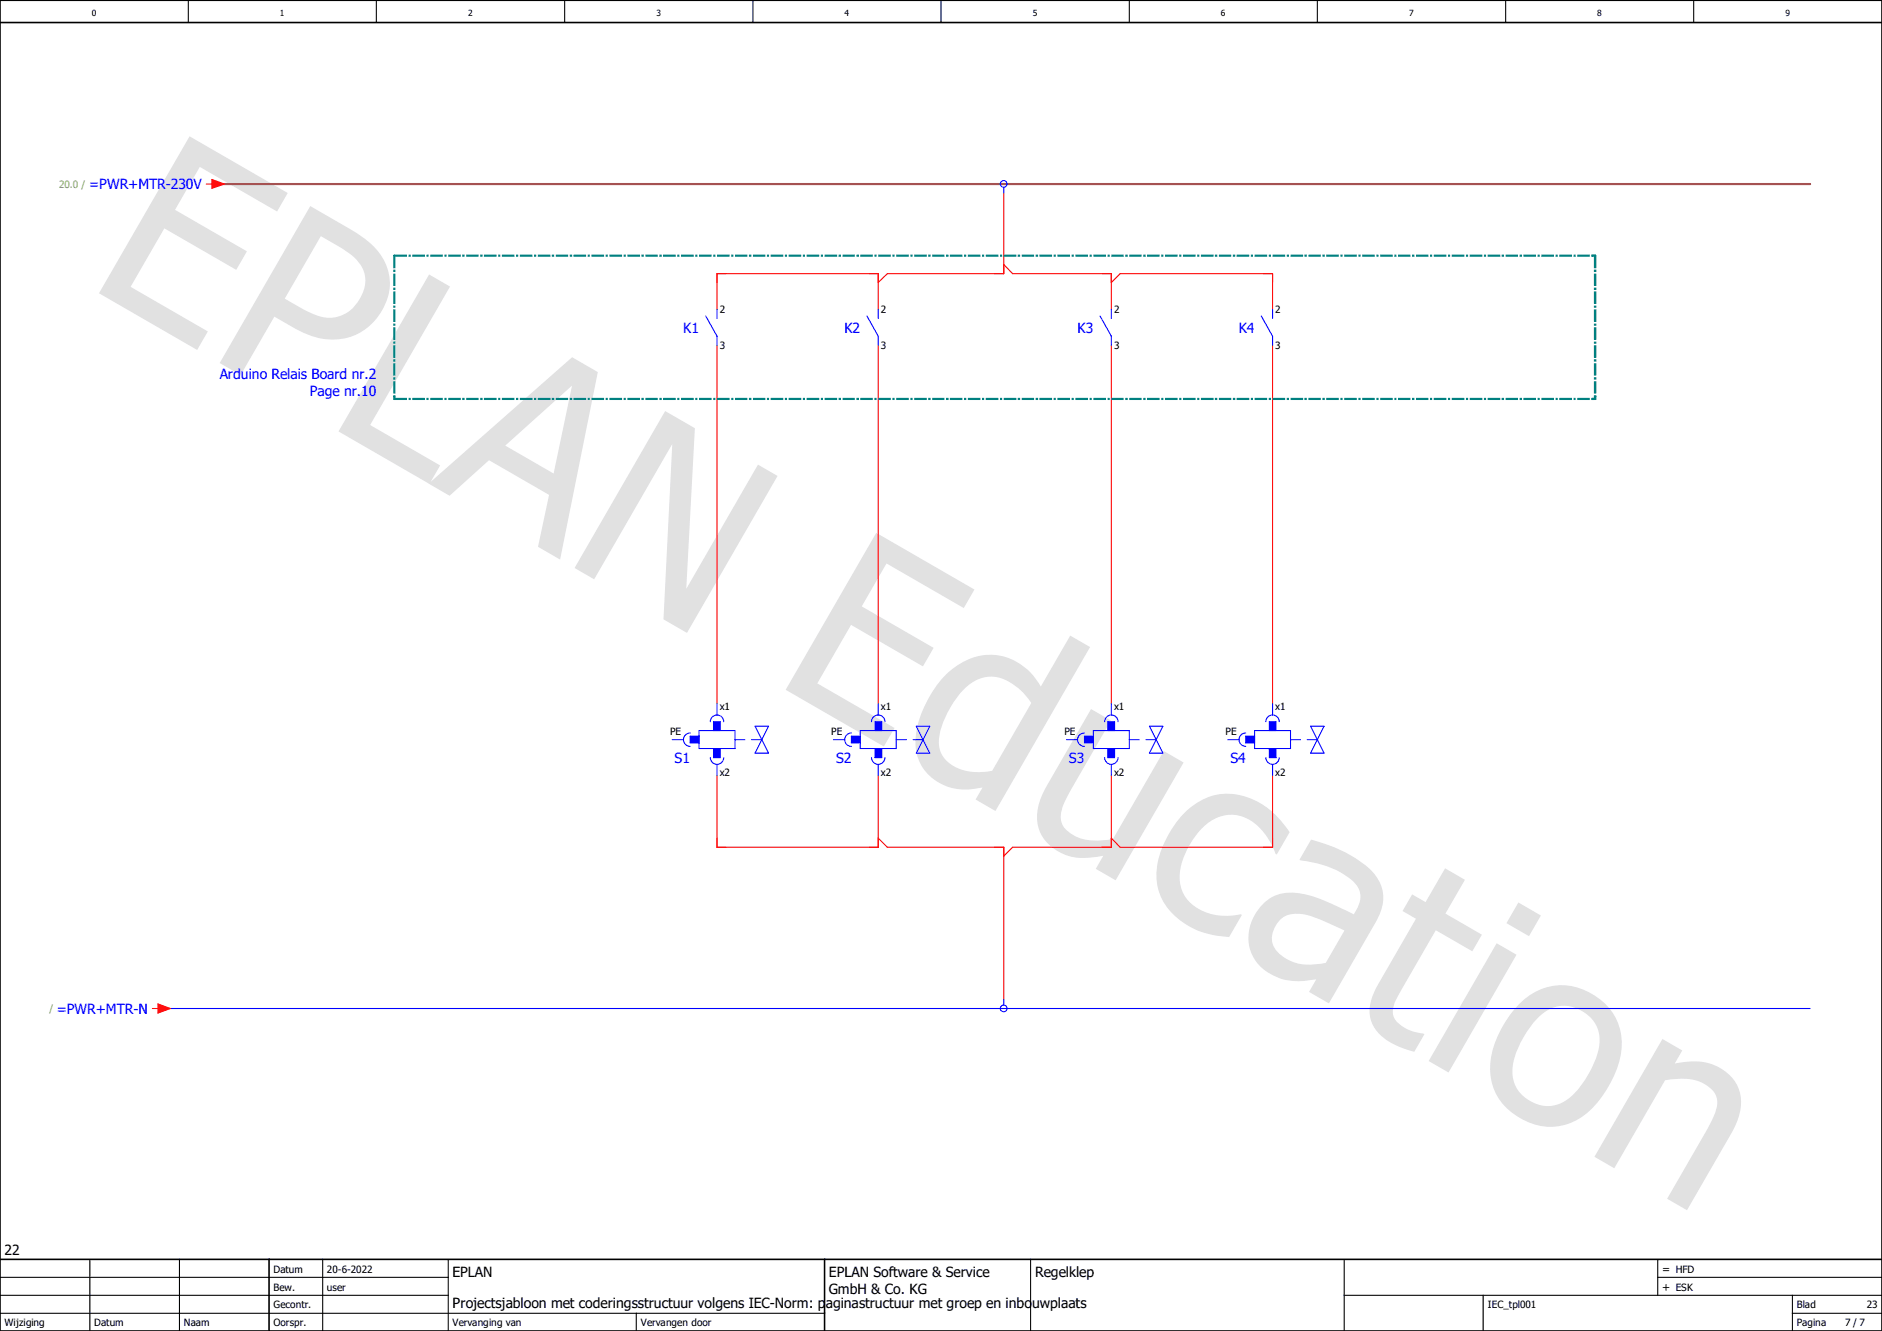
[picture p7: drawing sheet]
<svg xmlns="http://www.w3.org/2000/svg" width="297mm" height="210mm" viewBox="0 0 297 210" stroke-linecap="round" stroke-linejoin="round" font-family="sans-serif">
<path d="M210.1 -.1l-210.1 210.2M0 160.4l70.2 49.6M0 210v.1" fill="none" stroke="#fff" stroke-width=".16"/>
<g fill="none" stroke="#000" stroke-width=".17">
<path d="M29.7 0v3.6M59.4 0v3.6M89.1 0v3.6M118.8 0v3.6M148.5 0v3.6M178.2 0v3.6M207.9 0v3.6M237.6 0v3.6M267.3 0v3.6M14.2 198.7v11.3M28.3 198.7v11.3M50.9 198.7v11.3"/>
<path d="M70.7 198.7v11.3M162.6 198.7v11.3M212.1 198.7v11.3M261.6 198.7v5.7M0 207.2h130.1M0 204.4h70.7M0 201.5h70.7M100.4 207.2v2.8M212.1 204.4h84.9M234.1 204.4v5.6M261.6 201.5h35.4M282.9 207.2h14.1"/>
<path d="M282.9 204.4v5.6"/>
</g>
<path d="M0 3.6h297M0 0h297v210h-297zM0 198.7h297M42.5 198.7v11.3M130.1 198.7v11.3" fill="none" stroke="#000" stroke-width=".25"/>
<path d="M29.9 21.5l15.5 9-1.7 2.9-12.2-7.1-3.9 6.8 11.4 6.6-1.7 2.9-11.4-6.6-5.3 9.3 12.2 7-1.7 2.9-15.5-8.9zM49 32.5l6.2 3.6a12.1 12.1 0 0 1 5.8 5.9 8.4 8.4 0 0 1-2.2 8.9 9.4 9.4 0 0 1-11.2 1.4l-4.3-2.3-5.3 9.2-3.3-1.9zM50.6 37.3l-5.7 9.8 2.3 1.3a8.8 8.8 0 0 0 5.6 1.7 6.1 6.1 0 0 0 4.7-6.9 7.2 7.2 0 0 0-3.6-4.1zM67.7 43.3l3.3 1.9-12.6 21.9 11.1 6.3-1.7 3-14.4-8.3zM67.6 76.3l22.7-19.9 4 2.3-5.9 29.6-3.5-2 1.8-8.2-9.5-5.5-6.2 5.6zM79.7 70.3l7.7 4.4 2.9-13.9zM105 64.9l4.7 2.7-1.4 25.3 11.3-19.6 3.1 1.8-14.3 24.8-3.7-2.2 1.4-27.6-12.3 21.3-3.1-1.8zM138.3 84.1l15.5 8.9-1.7 2.9-12.2-7-3.9 6.8 11.3 6.5-1.6 2.9-11.4-6.5-5.3 9.2 12.2 7.1-1.7 2.9-15.5-9zM149.4 106.4a9.3 9.3 0 0 1 9.9-2.5 9.8 9.8 0 0 1 5 4.4l4.6-8 3.1 1.8-14.9 25.9-3.1-1.8 1.1-1.9a8.7 8.7 0 0 1-9.1-2.7 8.4 8.4 0 0 1-1-8 18.7 18.7 0 0 1 4.4-7.2zM152.1 108.8a14 14 0 0 0-3.9 8.4 4.8 4.8 0 0 0 4.1 4.4 10.4 10.4 0 0 0 4.3 0l6.2-10.7a9.3 9.3 0 0 0-5.7-4.1 5.9 5.9 0 0 0-5 2zM172.2 111.9l3.1 1.8-6.4 11.1a8.6 8.6 0 0 0-1.5 4.4 4 4 0 0 0 3 3 10.8 10.8 0 0 0 5.2 .2l8.1-13.9 3.1 1.8-10.7 18.6-3.2-1.8 1.2-2.1a9.5 9.5 0 0 1-7.1-.7 6.3 6.3 0 0 1-2.9-8l1.1-2.4zM186.7 128.5a9.4 9.4 0 0 1 12.7-1.5 14.8 14.8 0 0 1 4.1 4.3l-2 3.5-.2-.1a9.9 9.9 0 0 0-4.8-5.7 6.1 6.1 0 0 0-7.2 2.1 12 12 0 0 0-3.1 7.5 6.1 6.1 0 0 0 5.1 5.7 10.3 10.3 0 0 0 4.5 0l.2 .1-2 3.5a12.3 12.3 0 0 1-10.6-6 10 10 0 0 1 .4-9.1l1.6-2.7zM201.9 145.2a3.6 3.6 0 0 0-.3 5 7.5 7.5 0 0 0 7.1 1.8l.5-.1 3-5.1-2.4-1.1a10.6 10.6 0 0 0-6-1.5 3.1 3.1 0 0 0-1.9 1zM206.9 132.5a20.8 20.8 0 0 1 9.9 5.3 6 6 0 0 1 .6 7.3l-7.7 13.2-3.1-1.8 1.1-2a10 10 0 0 1-7.9-1.2 6.7 6.7 0 0 1-1.1-9.9 6.4 6.4 0 0 1 7-2.3 36.2 36.2 0 0 1 7.9 3.2 4.3 4.3 0 0 0 .9-3.8 7.3 7.3 0 0 0-3.8-3.3 22.3 22.3 0 0 0-5.6-1.5zM222.9 141.1l2.1 1.2 3.1-5.3 3.1 1.8-3.1 5.4 5.8 3.3-1.5 2.6-5.8-3.3-5.1 8.9a10.4 10.4 0 0 0-1.7 3.8 2.96 2.96 0 0 0 2 2.7 7.7 7.7 0 0 0 2.8 .9l.2 .1-1.6 2.8-1.2-.4a9.5 9.5 0 0 1-5.2-3.6 5.6 5.6 0 0 1-.1-5.2l.8-1.5 6-10.3-2.2-1.3zM236.2 148.8l3.1 1.8-10.7 18.6-3.1-1.8zM239.6 142.4l3.6 2.1-1.9 3.2-3.6-2zM239.5 158.6a9.2 9.2 0 0 1 13.2-.7 9.2 9.2 0 0 1 2.5 10.8 15.8 15.8 0 0 1-6.3 8 9 9 0 0 1-9.8-.8 9 9 0 0 1-3.4-10.6 18.1 18.1 0 0 1 3.8-6.7zM242.6 160.7a15.1 15.1 0 0 0-3.9 7.7 5.6 5.6 0 0 0 3.4 5.6 5.6 5.6 0 0 0 6.4-1.5 15.5 15.5 0 0 0 3.9-7.7 5.6 5.6 0 0 0-6.9-5.9 6.3 6.3 0 0 0-2.9 1.8zM262.4 163.9l3.1 1.9-1.2 2a9.5 9.5 0 0 1 7.8 1.1 6.2 6.2 0 0 1 2.2 7.5l-1.1 2.5-7 12.1-3.1-1.9 6.1-10.5a11.7 11.7 0 0 0 1.8-4.5 3.6 3.6 0 0 0-2.5-3.3 9.8 9.8 0 0 0-5.7-.3l-8 13.8-3.2-1.8z" fill="#e1e1e1"/>
<path d="M158.4 30.4v12.8h-18.4M113.2 48.8v-5.6h25.4v5.6M113.2 54.5v56.5M138.6 54.5v56.5M159.8 43.2h15.6v5.6M175.4 54.5v56.5M176.8 43.2h24v5.6M200.8 54.5v56.5M113.2 122.3v11.4h25.4v-11.4M140 133.7h18.4v24M175.4 122.3v11.4h-15.6M200.8 122.3v11.4h-24" fill="none" stroke="#f00" stroke-width=".17"/>
<path d="M25.5 159.1h260.2" fill="none" stroke="#00f" stroke-width=".17"/>
<path d="M34 29h251.7" fill="none" stroke="#a55252" stroke-width=".34"/>
<g fill="#008080">
<path d="M251.2 62.8h.6l.1 .1-.1 .2h-.6z"/>
<path d="M251.5 62.5h.4v.6h-.3z"/>
<path d="M251.2 40.2h.6l.1 .1-.1 .2h-.6z"/>
<path d="M62.1 62.5h.3v.6h-.3z"/>
<path d="M62.1 62.8v.3h.1h2v-.3zM64.5 62.8v.3h.3v-.3zM65.1 62.8v.3h2v-.3zM67.3 62.8v.3h.3v-.3zM67.9 62.8v.3h2v-.3zM70.1 62.8v.3h.4v-.3zM70.7 62.8v.3h2v-.3zM72.9 62.8v.3h.4v-.3zM73.6 62.8v.3h1.9v-.3zM75.8 62.8v.3h.4v-.3zM76.4 62.8v.3h2v-.3zM78.6 62.8v.3h.4v-.3zM79.2 62.8v.3h2v-.3zM81.4 62.8v.3h.4v-.3zM82 62.8v.3h2v-.3zM84.3 62.8v.3h.3v-.3zM84.9 62.8v.3h2v-.3zM87.1 62.8v.3h.4v-.3zM87.7 62.8v.3h2v-.3zM89.9 62.8v.3h.4v-.3zM90.5 62.8v.3h2v-.3zM92.8 62.8v.3h.3v-.3zM93.3 62.8v.3h2v-.3zM95.6 62.8v.3h.3v-.3zM96.2 62.8v.3h2v-.3zM98.4 62.8v.3h.4v-.3zM99 62.8v.3h2v-.3zM101.2 62.8v.3h.4v-.3zM101.9 62.8v.3h1.9v-.3zM104.1 62.8v.3h.3v-.3zM104.6 62.8v.3h2v-.3zM106.9 62.8v.3h.3v-.3zM107.5 62.8v.3h2v-.3zM109.7 62.8v.3h.4v-.3zM110.3 62.8v.3h2v-.3zM112.6 62.8v.3h.3v-.3zM113.2 62.8v.3h1.9v-.3zM115.4 62.8v.3h.3v-.3zM116 62.8v.3h1.9v-.3zM118.2 62.8v.3h.4v-.3zM118.8 62.8v.3h2v-.3zM121 62.8v.3h.4v-.3zM121.6 62.8v.3h2v-.3zM123.9 62.8v.3h.3v-.3zM124.5 62.8v.3h1.9v-.3zM126.7 62.8v.3h.3v-.3zM127.3 62.8v.3h2v-.3zM129.5 62.8v.3h.4v-.3zM130.1 62.8v.3h2v-.3zM132.3 62.8v.3h.4v-.3zM133 62.8v.3h1.9v-.3zM135.2 62.8v.3h.4v-.3zM135.8 62.8v.3h2v-.3zM138 62.8v.3h.3v-.3zM138.6 62.8v.3h2v-.3zM140.8 62.8v.3h.4v-.3zM141.4 62.8v.3h2v-.3zM143.7 62.8v.3h.3v-.3zM144.3 62.8v.3h2v-.3zM146.5 62.8v.3h.4v-.3zM147.1 62.8v.3h2v-.3zM149.3 62.8v.3h.4v-.3zM149.9 62.8v.3h2v-.3zM152.1 62.8v.3h.4v-.3zM152.7 62.8v.3h2v-.3zM155 62.8v.3h.3v-.3zM155.6 62.8v.3h2v-.3zM157.8 62.8v.3h.4v-.3zM158.4 62.8v.3h2v-.3zM160.6 62.8v.3h.4v-.3zM161.2 62.8v.3h2v-.3zM163.4 62.8v.3h.4v-.3zM164 62.8v.3h2v-.3zM166.3 62.8v.3h.3v-.3zM166.9 62.8v.3h2v-.3zM169.1 62.8v.3h.4v-.3zM169.7 62.8v.3h2v-.3zM172 62.8v.3h.3v-.3zM172.6 62.8v.3h1.9v-.3zM174.8 62.8v.3h.3v-.3zM175.4 62.8v.3h1.9v-.3zM177.6 62.8v.3h.4v-.3zM178.2 62.8v.3h2v-.3zM180.4 62.8v.3h.4v-.3zM181 62.8v.3h2v-.3zM183.3 62.8v.3h.3v-.3zM183.9 62.8v.3h1.9v-.3zM186.1 62.8v.3h.3v-.3zM186.7 62.8v.3h2v-.3zM188.9 62.8v.3h.4v-.3zM189.5 62.8v.3h2v-.3zM191.7 62.8v.3h.4v-.3zM192.4 62.8v.3h1.9v-.3zM194.6 62.8v.3h.3v-.3zM195.2 62.8v.3h1.9v-.3zM197.4 62.8v.3h.3v-.3zM198 62.8v.3h2v-.3zM200.2 62.8v.3h.4v-.3zM200.8 62.8v.3h2v-.3zM203.1 62.8v.3h.3v-.3zM203.7 62.8v.3h2v-.3zM205.9 62.8v.3h.3v-.3zM206.5 62.8v.3h1.9v-.3zM208.7 62.8v.3h.4v-.3zM209.3 62.8v.3h2v-.3zM211.5 62.8v.3h.4v-.3zM212.1 62.8v.3h2v-.3zM214.4 62.8v.3h.3v-.3zM215 62.8v.3h2v-.3zM217.2 62.8v.3h.4v-.3zM217.8 62.8v.3h2v-.3zM220 62.8v.3h.4v-.3zM220.6 62.8v.3h2v-.3zM222.8 62.8v.3h.4v-.3zM223.5 62.8v.3h1.9v-.3zM225.7 62.8v.3h.3v-.3zM226.3 62.8v.3h2v-.3zM228.5 62.8v.3h.4v-.3zM229.1 62.8v.3h2v-.3zM231.4 62.8v.3h.3v-.3zM231.9 62.8v.3h2v-.3zM234.2 62.8v.3h.3v-.3zM234.8 62.8v.3h2v-.3zM237 62.8v.3h.4v-.3zM237.6 62.8v.3h2v-.3zM239.8 62.8v.3h.4v-.3zM240.4 62.8v.3h2v-.3zM242.7 62.8v.3h.3v-.3zM243.2 62.8v.3h2v-.3zM245.5 62.8v.3h.3v-.3zM246.1 62.8v.3h2v-.3zM248.3 62.8v.3h.4v-.3zM248.9 62.8v.3h2v-.3zM251.1 62.8v.3h.4v-.3z"/>
<path d="M251.6 40.2l-.1 2.1h.4v-2l-.1-.1zM251.5 42.5v.4h.4v-.4zM251.5 43.2v1.9h.4v-1.9zM251.5 45.4v.4h.4v-.4zM251.5 46v2h.4v-2zM251.5 48.2v.4h.4v-.4zM251.5 48.8v2h.4v-2zM251.5 51.1v.3h.4v-.3zM251.5 51.6v2h.4v-2zM251.5 53.9v.3h.4v-.3zM251.5 54.5v2h.4v-2zM251.5 56.7v.4h.4v-.4zM251.5 57.3v2h.4v-2zM251.5 59.5v.4h.4v-.4zM251.5 60.2v1.9h.4v-1.9zM251.5 62.4v.3h.4v-.3z"/>
<path d="M62.1 40.2v.1l.1 .2h2v-.3zM64.5 40.2v.3h.3v-.3zM65.1 40.2v.3h2v-.3zM67.3 40.2v.3h.3v-.3zM67.9 40.2v.3h2v-.3zM70.1 40.2v.3h.4v-.3zM70.7 40.2v.3h2v-.3zM72.9 40.2v.3h.4v-.3zM73.6 40.2v.3h1.9v-.3zM75.8 40.2v.3h.4v-.3zM76.4 40.2v.3h2v-.3zM78.6 40.2v.3h.4v-.3zM79.2 40.2v.3h2v-.3zM81.4 40.2v.3h.4v-.3zM82 40.2v.3h2v-.3zM84.3 40.2v.3h.3v-.3zM84.9 40.2v.3h2v-.3zM87.1 40.2v.3h.4v-.3zM87.7 40.2v.3h2v-.3zM89.9 40.2v.3h.4v-.3zM90.5 40.2v.3h2v-.3zM92.8 40.2v.3h.3v-.3zM93.3 40.2v.3h2v-.3zM95.6 40.2v.3h.3v-.3zM96.2 40.2v.3h2v-.3zM98.4 40.2v.3h.4v-.3zM99 40.2v.3h2v-.3zM101.2 40.2v.3h.4v-.3zM101.9 40.2v.3h1.9v-.3zM104.1 40.2v.3h.3v-.3zM104.6 40.2v.3h2v-.3zM106.9 40.2v.3h.3v-.3zM107.5 40.2v.3h2v-.3zM109.7 40.2v.3h.4v-.3zM110.3 40.2v.3h2v-.3zM112.6 40.2v.3h.3v-.3zM113.2 40.2v.3h1.9v-.3zM115.4 40.2v.3h.3v-.3zM116 40.2v.3h1.9v-.3zM118.2 40.2v.3h.4v-.3zM118.8 40.2v.3h2v-.3zM121 40.2v.3h.4v-.3zM121.6 40.2v.3h2v-.3zM123.9 40.2v.3h.3v-.3zM124.5 40.2v.3h1.9v-.3zM126.7 40.2v.3h.3v-.3zM127.3 40.2v.3h2v-.3zM129.5 40.2v.3h.4v-.3zM130.1 40.2v.3h2v-.3zM132.3 40.2v.3h.4v-.3zM133 40.2v.3h1.9v-.3zM135.2 40.2v.3h.4v-.3zM135.8 40.2v.3h2v-.3zM138 40.2v.3h.3v-.3zM138.6 40.2v.3h2v-.3zM140.8 40.2v.3h.4v-.3zM141.4 40.2v.3h2v-.3zM143.7 40.2v.3h.3v-.3zM144.3 40.2v.3h2v-.3zM146.5 40.2v.3h.4v-.3zM147.1 40.2v.3h2v-.3zM149.3 40.2v.3h.4v-.3zM149.9 40.2v.3h2v-.3zM152.1 40.2v.3h.4v-.3zM152.7 40.2v.3h2v-.3zM155 40.2v.3h.3v-.3zM155.6 40.2v.3h2v-.3zM157.8 40.2v.3h.4v-.3zM158.4 40.2v.3h2v-.3zM160.6 40.2v.3h.4v-.3zM161.2 40.2v.3h2v-.3zM163.4 40.2v.3h.4v-.3zM164 40.2v.3h2v-.3zM166.3 40.2v.3h.3v-.3zM166.9 40.2v.3h2v-.3zM169.1 40.2v.3h.4v-.3zM169.7 40.2v.3h2v-.3zM172 40.2v.3h.3v-.3zM172.6 40.2v.3h1.9v-.3zM174.8 40.2v.3h.3v-.3zM175.4 40.2v.3h1.9v-.3zM177.6 40.2v.3h.4v-.3zM178.2 40.2v.3h2v-.3zM180.4 40.2v.3h.4v-.3zM181 40.2v.3h2v-.3zM183.3 40.2v.3h.3v-.3zM183.9 40.2v.3h1.9v-.3zM186.1 40.2v.3h.3v-.3zM186.7 40.2v.3h2v-.3zM188.9 40.2v.3h.4v-.3zM189.5 40.2v.3h2v-.3zM191.7 40.2v.3h.4v-.3zM192.4 40.2v.3h1.9v-.3zM194.6 40.2v.3h.3v-.3zM195.2 40.2v.3h1.9v-.3zM197.4 40.2v.3h.3v-.3zM198 40.2v.3h2v-.3zM200.2 40.2v.3h.4v-.3zM200.8 40.2v.3h2v-.3zM203.1 40.2v.3h.3v-.3zM203.7 40.2v.3h2v-.3zM205.9 40.2v.3h.3v-.3zM206.5 40.2v.3h1.9v-.3zM208.7 40.2v.3h.4v-.3zM209.3 40.2v.3h2v-.3zM211.5 40.2v.3h.4v-.3zM212.1 40.2v.3h2v-.3zM214.4 40.2v.3h.3v-.3zM215 40.2v.3h2v-.3zM217.2 40.2v.3h.4v-.3zM217.8 40.2v.3h2v-.3zM220 40.2v.3h.4v-.3zM220.6 40.2v.3h2v-.3zM222.8 40.2v.3h.4v-.3zM223.5 40.2v.3h1.9v-.3zM225.7 40.2v.3h.3v-.3zM226.3 40.2v.3h2v-.3zM228.5 40.2v.3h.4v-.3zM229.1 40.2v.3h2v-.3zM231.4 40.2v.3h.3v-.3zM231.9 40.2v.3h2v-.3zM234.2 40.2v.3h.3v-.3zM234.8 40.2v.3h2v-.3zM237 40.2v.3h.4v-.3zM237.6 40.2v.3h2v-.3zM239.8 40.2v.3h.4v-.3zM240.4 40.2v.3h2v-.3zM242.7 40.2v.3h.3v-.3zM243.2 40.2v.3h2v-.3zM245.5 40.2v.3h.3v-.3zM246.1 40.2v.3h2v-.3zM248.3 40.2v.3h.4v-.3zM248.9 40.2v.3h2v-.3zM251.1 40.2v.3h.4v-.3z"/>
<path d="M62.1 40.2v2.1h.3v-2v-.1zM62.1 42.5v.4h.3v-.4zM62.1 43.2v1.9h.3v-1.9zM62.1 45.4v.4h.3v-.4zM62.1 46v2h.3v-2zM62.1 48.2v.4h.3v-.4zM62.1 48.8v2h.3v-2zM62.1 51.1v.3h.3v-.3zM62.1 51.6v2h.3v-2zM62.1 53.9v.3h.3v-.3zM62.1 54.5v2h.3v-2zM62.1 56.7v.4h.3v-.4zM62.1 57.3v2h.3v-2zM62.1 59.5v.4h.3v-.4zM62.1 60.2v1.9h.3v-1.9zM62.1 62.4v.3h.3v-.3z"/>
</g>
<path d="M114.6 43.2h-1.4v1.4M137.2 43.2h1.4v1.4l1.4-1.4M157 43.2h1.4v-1.5l1.4 1.5M173.9 43.2h1.5v1.4l1.4-1.4M199.4 43.2h1.4v1.4M113.2 132.2v1.5h1.4M137.2 133.7h1.4v-1.5l1.4 1.5M157 133.7h1.4v1.4l1.4-1.4M173.9 133.7h1.5v-1.5l1.4 1.5M200.8 132.2v1.5h-1.4" fill="none" stroke="#f00" stroke-width=".17"/>
<g fill="none" stroke="#00f" stroke-width=".17">
<path d="M158.4 29.5v.9M111.4 49.9l1.8 3.1v1.5M113.2 48.8v1.4M136.8 49.9l1.8 3.1v1.5M138.6 48.8v1.4M173.6 49.9l1.8 3.1v1.5M175.4 48.8v1.4M199.1 49.9l1.7 3.1v1.5M200.8 48.8v1.4M199.8 119.5a1.06 1.06 0 0 0 1 1.1 1.06 1.06 0 0 0 1.1-1.1M200.3 118.1h1.1v1.4h-1.1zM203.7 116.7h1.5"/>
<path d="M206.3 116.7h1.6M206.8 114.6h2.2M200.8 120.6v1.7M158.4 157.7v.9"/>
<circle cx="158.4" cy="29" r=".52"/>
<circle cx="158.4" cy="159.1" r=".53"/>
</g>
<path d="M200.3 118.1h1.1v1.4h-1.1z" fill="#00f"/>
<path d="M199.8 113.9a1.06 1.06 0 0 1 1-1.1 1.06 1.06 0 0 1 1.1 1.1M200.3 113.9h1.1v1.4h-1.1z" fill="none" stroke="#00f" stroke-width=".17"/>
<path d="M200.3 113.9h1.1v1.4h-1.1z" fill="#00f"/>
<path d="M196.6 116.2h1.4v1h-1.4zM206.8 114.6l2.2 4.2h-2.2l2.2-4.2" fill="none" stroke="#00f" stroke-width=".17"/>
<path d="M196.6 116.2h1.4v1h-1.4z" fill="#00f"/>
<path d="M137.5 119.5a1.06 1.06 0 0 0 1.1 1.1 1.06 1.06 0 0 0 1.1-1.1M138.1 118.1h1v1.4h-1zM141.4 116.7h1.6M144.1 116.7h1.6M144.6 114.6h2.1M193.8 116.7h1.7M196.6 115.7a1.06 1.06 0 0 0-1.1 1 1.06 1.06 0 0 0 1.1 1.1M198 115.3h5.7v2.8h-5.7zM200.8 111v1.8M138.6 120.6v1.7" fill="none" stroke="#00f" stroke-width=".17"/>
<path d="M138.1 118.1h1v1.4h-1z" fill="#00f"/>
<path d="M137.5 113.9a1.06 1.06 0 0 1 1.1-1.1 1.06 1.06 0 0 1 1.1 1.1M138.1 113.9h1v1.4h-1z" fill="none" stroke="#00f" stroke-width=".17"/>
<path d="M138.1 113.9h1v1.4h-1z" fill="#00f"/>
<path d="M134.4 116.2h1.4v1h-1.4zM144.6 114.6l2.1 4.2h-2.1l2.1-4.2" fill="none" stroke="#00f" stroke-width=".17"/>
<path d="M134.4 116.2h1.4v1h-1.4z" fill="#00f"/>
<path d="M131.5 116.7h1.8M134.4 115.7a1.06 1.06 0 0 0-1.1 1 1.06 1.06 0 0 0 1.1 1.1M135.8 115.3h5.6v2.8h-5.6zM138.6 111v1.8M174.3 119.5a1.06 1.06 0 0 0 1.1 1.1 1.06 1.06 0 0 0 1-1.1M174.8 118.1h1.1v1.4h-1.1zM178.2 116.7h1.6M180.8 116.7h1.7M181.4 114.6h2.1M175.4 120.6v1.7" fill="none" stroke="#00f" stroke-width=".17"/>
<path d="M174.8 118.1h1.1v1.4h-1.1z" fill="#00f"/>
<path d="M174.3 113.9a1.06 1.06 0 0 1 1.1-1.1 1.06 1.06 0 0 1 1 1.1M174.8 113.9h1.1v1.4h-1.1z" fill="none" stroke="#00f" stroke-width=".17"/>
<path d="M174.8 113.9h1.1v1.4h-1.1z" fill="#00f"/>
<path d="M171.2 116.2h1.4v1h-1.4zM181.4 114.6l2.1 4.2h-2.1l2.1-4.2" fill="none" stroke="#00f" stroke-width=".17"/>
<path d="M171.2 116.2h1.4v1h-1.4z" fill="#00f"/>
<path d="M112.1 119.5a1.06 1.06 0 0 0 1.1 1.1 1.06 1.06 0 0 0 1-1.1M112.6 118.1h1.1v1.4h-1.1zM116 116.7h1.6M118.6 116.7h1.6M119.2 114.6h2.1M168.3 116.7h1.8M171.2 115.7a1.06 1.06 0 0 0-1.1 1 1.06 1.06 0 0 0 1.1 1.1M172.6 115.3h5.6v2.8h-5.6zM175.4 111v1.8M113.2 120.6v1.7" fill="none" stroke="#00f" stroke-width=".17"/>
<path d="M112.6 118.1h1.1v1.4h-1.1z" fill="#00f"/>
<path d="M112.1 113.9a1.06 1.06 0 0 1 1.1-1.1 1.06 1.06 0 0 1 1 1.1M112.6 113.9h1.1v1.4h-1.1z" fill="none" stroke="#00f" stroke-width=".17"/>
<path d="M112.6 113.9h1.1v1.4h-1.1z" fill="#00f"/>
<path d="M108.9 116.2h1.4v1h-1.4zM119.2 114.6l2.1 4.2h-2.1l2.1-4.2" fill="none" stroke="#00f" stroke-width=".17"/>
<path d="M108.9 116.2h1.4v1h-1.4z" fill="#00f"/>
<path d="M106.1 116.7h1.8M108.9 115.7a1.06 1.06 0 0 0-1 1 1.06 1.06 0 0 0 1 1.1M110.3 115.3h5.7v2.8h-5.7zM113.2 111v1.8" fill="none" stroke="#00f" stroke-width=".17"/>
<path d="M24.9 158.4l2 .7-2 .8z" fill="none" stroke="#f00" stroke-width=".17"/>
<path d="M24.9 158.4l2 .7-2 .8z" fill="#f00"/>
<path d="M33.4 28.3l2 .7-2 .7zM24 159.1h.9" fill="none" stroke="#f00" stroke-width=".17"/>
<path d="M33.4 28.3l2 .7-2 .7z" fill="#f00"/>
<path d="M32.6 29h.8" fill="none" stroke="#f00" stroke-width=".17"/>
<g font-size="2.2" fill="#00f">
<text x="14.1" y="29.8">=PWR+MTR-230V</text>
<text x="107.8" y="52.5">K1</text>
<text x="133.3" y="52.5">K2</text>
<text x="170.1" y="52.5">K3</text>
<text x="195.5" y="52.5">K4</text>
<text x="34.7" y="59.8">Arduino Relais Board nr.2</text>
<text x="48.9" y="62.4">Page nr.10</text>
<text x="106.5" y="120.4">S1</text>
<text x="132" y="120.4">S2</text>
<text x="168.7" y="120.4">S3</text>
<text x="194.2" y="120.4">S4</text>
<text x="9" y="160">=PWR+MTR-N</text>
</g>
<g font-size="2.2">
<text x=".7" y="198">22</text>
<text x="71.4" y="201.5">EPLAN</text>
<text x="130.8" y="201.5">EPLAN Software &amp; Service</text>
<text x="163.4" y="201.5">Regelklep</text>
<text x="71.4" y="206.5">Projectsjabloon met coderingsstructuur volgens IEC-Norm: paginastructuur met groep en inbouwplaats</text>
<text x="130.8" y="204.2">GmbH &amp; Co. KG</text>
</g>
<g font-size="1.8">
<text x="262.3" y="203.7">+ ESK</text>
<text x="262.3" y="200.8">= HFD</text>
</g>
<g font-size="1.6" fill="#7ca552">
<text x="9.3" y="29.6">20.0 /</text>
<text x="7.8" y="159.7">/</text>
</g>
<g font-size="1.6">
<text x="113.6" y="49.4">2</text>
<text x="139" y="49.4">2</text>
<text x="175.8" y="49.4">2</text>
<text x="201.3" y="49.4">2</text>
<text x="113.6" y="55">3</text>
<text x="139" y="55">3</text>
<text x="175.8" y="55">3</text>
<text x="201.3" y="55">3</text>
<text x="113.6" y="112.1">x1</text>
<text x="139" y="112.1">x1</text>
<text x="175.8" y="112.1">x1</text>
<text x="201.3" y="112.1">x1</text>
<text x="105.7" y="116">PE</text>
<text x="131.2" y="116">PE</text>
<text x="168" y="116">PE</text>
<text x="193.4" y="116">PE</text>
<text x="113.6" y="122.5">x2</text>
<text x="139" y="122.5">x2</text>
<text x="175.8" y="122.5">x2</text>
<text x="201.3" y="122.5">x2</text>
<text x="43.1" y="203.7">Bew.</text>
<text x="43.1" y="200.8">Datum</text>
<text x="51.6" y="203.7">user</text>
<text x="51.6" y="200.8">20-6-2022</text>
<text x=".7" y="209.3">Wijziging</text>
<text x="14.9" y="209.3">Datum</text>
<text x="29" y="209.3">Naam</text>
<text x="43.1" y="209.3">Oorspr.</text>
<text x="43.1" y="206.5">Gecontr.</text>
<text x="71.4" y="209.3">Vervanging van</text>
<text x="101.1" y="209.3">Vervangen door</text>
<text x="234.8" y="206.5">IEC_tpl001</text>
<text x="283.5" y="206.5">Blad</text>
<text x="283.5" y="209.3">Pagina</text>
<text x="291.2" y="209.3">7 / 7</text>
<text x="294.6" y="206.5">23</text>
</g>
<g font-size="1.3">
<text x="14.5" y="2.5">0</text>
<text x="44.2" y="2.5">1</text>
<text x="73.9" y="2.5">2</text>
<text x="103.6" y="2.5">3</text>
<text x="133.3" y="2.5">4</text>
<text x="163" y="2.5">5</text>
<text x="192.7" y="2.5">6</text>
<text x="222.4" y="2.5">7</text>
<text x="252.1" y="2.5">8</text>
<text x="281.8" y="2.5">9</text>
</g>
</svg>
